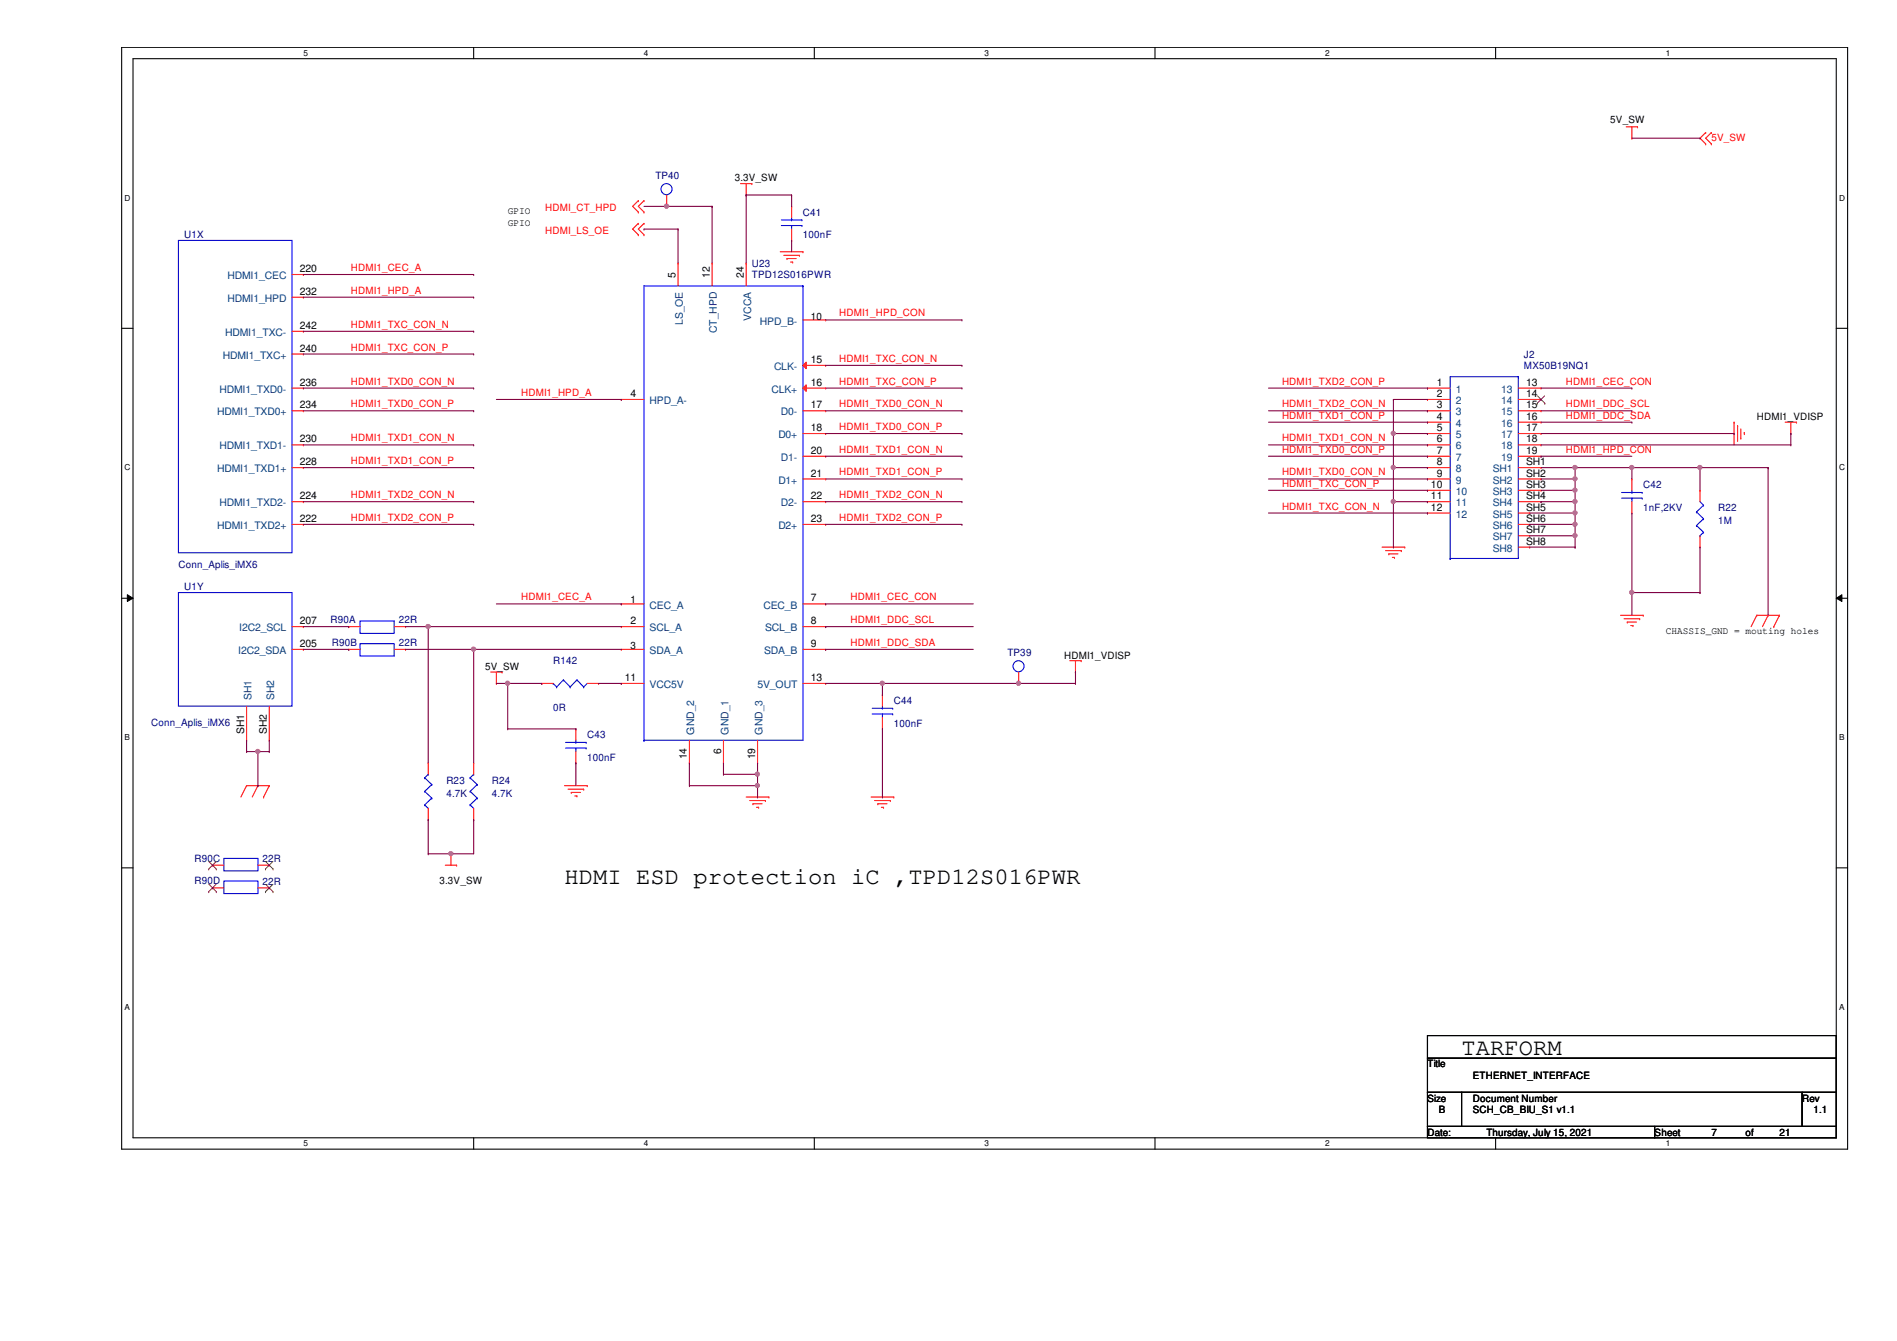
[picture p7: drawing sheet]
<svg xmlns="http://www.w3.org/2000/svg" width="297mm" height="210mm" viewBox="0 0 297 210" stroke-linecap="round" stroke-linejoin="round" font-family="sans-serif">
<path d="M19.1 7.4h270.2v172.5h-270.2zM20.8 9.2h266.7v168.9h-266.7z" fill="none" stroke="#000" stroke-width=".17"/>
<g fill="#fff">
<path d="M47.5 7.6h.7v1.4h-.7z"/>
<path d="M47.5 178.3h.7v1.4h-.7z"/>
</g>
<path d="M74.2 7.4v1.8M74.2 178.1v1.8" fill="none" stroke="#000" stroke-width=".17"/>
<g fill="#fff">
<path d="M100.8 7.6h.7v1.4h-.7z"/>
<path d="M100.8 178.3h.7v1.4h-.7z"/>
</g>
<path d="M127.5 7.4v1.8M127.5 178.1v1.8" fill="none" stroke="#000" stroke-width=".17"/>
<g fill="#fff">
<path d="M154.2 7.6h.7v1.4h-.7z"/>
<path d="M154.2 178.3h.7v1.4h-.7z"/>
</g>
<path d="M180.8 7.4v1.8M180.8 178.1v1.8" fill="none" stroke="#000" stroke-width=".17"/>
<g fill="#fff">
<path d="M207.5 7.6h.7v1.4h-.7z"/>
<path d="M207.5 178.3h.7v1.4h-.7z"/>
</g>
<path d="M234.2 7.4v1.8M234.2 178.1v1.8" fill="none" stroke="#000" stroke-width=".17"/>
<g fill="#fff">
<path d="M260.9 7.6h.6v1.4h-.6z"/>
<path d="M260.9 178.3h.6v1.4h-.6z"/>
<path d="M19.5 30.3h.9v1.4h-.9z"/>
<path d="M288 30.3h.9v1.4h-.9z"/>
<path d="M19.5 72.5h.9v1.4h-.9z"/>
<path d="M288 72.5h.9v1.4h-.9z"/>
</g>
<path d="M19.1 51.4h1.7M287.5 51.4h1.8" fill="none" stroke="#000" stroke-width=".17"/>
<g fill="#fff">
<path d="M19.5 114.7h.8v1.4h-.8z"/>
<path d="M288 114.7h.8v1.4h-.8z"/>
</g>
<path d="M19.1 93.6h1.7M287.5 93.6h1.8" fill="none" stroke="#000" stroke-width=".17"/>
<path d="M19.9 93.1l.9 .5-.9 .5zM287.5 93.6l.9-.5v1z" fill="#000"/>
<path d="M19.9 93.1l.9 .5-.9 .5zM287.5 93.6l.9-.5v1z" fill="none" stroke="#000" stroke-width=".16"/>
<g fill="#fff">
<path d="M19.5 156.9h.8v1.4h-.8z"/>
<path d="M288 156.9h.8v1.4h-.8z"/>
</g>
<path d="M19.1 135.8h1.7M287.5 135.8h1.8M223.5 162.1h64v3.6h-64zM223.5 165.6h64v5.4h-64zM223.5 171h5.4v5.3h-5.4zM223.5 176.3h35.6v1.8h-35.6zM228.9 171h53.3v5.3h-53.3zM259.1 176.3h28.4v1.8h-28.4zM282.2 171h5.3v5.3h-5.3z" fill="none" stroke="#000" stroke-width=".17"/>
<g fill="none" stroke="#f00" stroke-width=".17">
<path d="M254.6 19.9h1.8M255.5 19.9v1.7M256.4 19.9h.1M99.9 31.4h.1M99.9 33.2h.1M99.9 35h.1M99.9 36.7h.1M99.9 31.4l-.8 .9 .8 .9M99.9 35l-.8 .9 .8 .8M100.8 31.4h.1M100.8 33.2h.1M100.8 35h.1"/>
<path d="M100.8 36.7h.1M100.8 31.4l-.9 .9 .9 .9M100.8 35l-.9 .9 .9 .8M116 28.7h1.7M116.8 30.5h.1M116.8 28.7v1.8M117.7 28.7h.1M122.2 39.4h3.5M122.7 40h2.5M125.2 40h.1M125.7 39.4h.1M255.5 21.6h.1"/>
<path d="M267.1 20.7h.1M267.1 22.5h.1M267.1 20.7l-.9 .9 .9 .9M268 22.5h.1M268 20.7h.1M268 20.7l-.9 .9 .9 .9M106.2 41.2h.1M106.2 41.2v3.5M111.5 41.2h.1M111.5 41.2v3.5M116.8 41.2h.1M116.8 41.2v3.5"/>
<path d="M123.2 40.5h.1M123.2 40.5h1.5M123.8 41h.3M124.1 41h.1M125.7 50.1h3.6M129.3 50.1h.1M97.3 62.5h.1M97.3 62.5h3.5M125.7 78.5h3.6M125.7 75h3.6M125.7 71.4h3.6M125.7 67.9h3.6"/>
<path d="M125.7 64.3h3.6M129.3 78.5h.1M129.3 75h.1M129.3 71.4h.1M129.3 67.9h.1M129.3 64.3h.1M271.5 66.1h.1M271.5 66.1v3.5M272.1 66.6h.1M272.1 66.6v2.5M272.6 68.6h.1M272.6 67.1v1.5"/>
<path d="M273.1 67.7h.1M273.1 67.7v.3M279.5 66.1h1.8M280.4 67.9h.1M280.4 66.1v1.8M281.3 66.1h.1M97.3 94.5h.1M97.3 98.1h.1M97.3 94.5h3.5M97.3 98.1h3.5M125.7 94.5h3.6M125.7 98.1h3.6"/>
<path d="M125.7 82.1h3.6M129.3 94.5h.1M129.3 98.1h.1M129.3 82.1h.1M216.4 85.6h3.6M217 86.2h2.4M217.5 86.7h.1M217.5 86.7h1.4M218 87.2h.4M218.4 87.2h.1M219.4 86.2h.1M220 85.6h.1"/>
<path d="M253.7 96.3h3.6M254.3 96.9h2.5M254.8 97.4h.1M254.8 97.4h1.4M255.4 97.9h.3M255.7 97.9h.1M256.8 96.9h.1M257.3 96.3h.1M275.1 96.3h.1M275.1 96.3h3.5M275.1 96.3l-.9 1.8M276.9 96.3h.1"/>
<path d="M276.9 96.3l-.9 1.8M277.7 98.1h.1M278.6 96.3h.1M278.6 96.3l-.9 1.8M74.2 119.4h.1M74.2 119.4v1.8M76.8 105.2h1.8M77.7 107h.1M77.7 105.2v1.8M78.6 105.2h.1M97.3 101.6h.1M97.3 107h.1"/>
<path d="M97.3 101.6h3.5M97.3 107h3.5M113.3 119.4h.1M113.3 115.9v3.5M118.6 119.4h.1M118.6 115.9v3.5M125.7 101.6h3.6M129.3 101.6h.1M167.5 103.4h1.8M168.4 105.2h.1M168.4 103.4v1.8M169.3 103.4h.1"/>
<path d="M38.6 123h.1M38.6 123h3.6M38.6 123l-.9 1.8M40.4 123h.1M40.4 123l-.9 1.8M41.3 124.8h.1M42.2 123h.1M42.2 123l-.9 1.8M69.7 135.4h1.8M70.6 133.6h.1M70.6 133.6v1.8M71.5 135.4h.1"/>
<path d="M74.2 128.3h.1M74.2 126.5v1.8M88.4 123h3.5M88.9 123.5h2.5M89.5 124h.1M89.5 124h1.4M90 124.6h.3M90.3 124.6h.1M91.4 123.5h.1M91.9 123h.1M116.8 124.8h3.6M117.4 125.3h2.4"/>
<path d="M117.9 125.8h.1M117.9 125.8h1.4M118.4 126.4h.4M118.8 126.4h.1M119.8 125.3h.1M120.4 124.8h.1M136.4 124.8h3.6M136.9 125.3h2.5M137.5 125.8h.1M137.5 125.8h1.4M138 126.4h.3M138.3 126.4h.1"/>
<path d="M139.4 125.3h.1M140 124.8h.1"/>
</g>
<g fill="none" stroke="#00f" stroke-width=".17">
<path d="M125.7 44.7h.1M125.7 44.7h-24.9v71.2M125.7 44.7v71.2h-24.9M100.8 115.9h.1M73.6 126h.1M73.6 123.9h.1M73.6 121.8h.1M73.6 126l.6 .5M73.6 123.9l1.1 1M73.6 121.8l1.1 1M74.2 121.2h.1M74.2 121.2l-.6 .6"/>
<path d="M74.7 124.9h.1M74.7 122.8h.1M74.7 124.9l-1.1 1.1M74.7 122.8l-1.1 1.1"/>
</g>
<path d="M126.2 60.2v1.1l-.5-.6z" fill="#f00"/>
<path d="M125.7 60.7h3.6M126.2 60.2v1.1l-.5-.6zM129.3 60.7h.1" fill="none" stroke="#f00" stroke-width=".17"/>
<path d="M125.7 57.2l.5-.5v1z" fill="#f00"/>
<g fill="none" stroke="#f00" stroke-width=".17">
<path d="M104.4 32.3h.1M104.4 30.5v1.8M124 32.3h.1M124 37.6h.1M124 32.3v1.8M124 35.9v1.7M45.7 43h1.8M45.7 46.5h1.8M45.7 55.4h1.8M45.7 51.9h1.8M47.5 43h.1M47.5 46.5h.1"/>
<path d="M47.5 55.4h.1M47.5 51.9h.1M125.7 57.2l.5-.5v1zM125.7 57.2h3.6M129.3 57.2h.1M45.7 60.7h1.8M45.7 64.3h1.8M45.7 69.6h1.8M45.7 73.2h1.8M45.7 78.5h1.8M47.5 78.5h.1M47.5 73.2h.1"/>
<path d="M47.5 69.6h.1M47.5 64.3h.1M47.5 60.7h.1M223.5 60.7h.1M223.5 62.5h.1M223.5 64.3h.1M223.5 66.1h.1M223.5 67.9h.1M223.5 69.6h.1M223.5 71.4h.1M223.5 73.2h.1M223.5 75h.1"/>
<path d="M223.5 76.7h.1M223.5 78.5h.1M223.5 60.7h3.6M223.5 62.5h3.6M223.5 64.3h3.6M223.5 66.1h3.6M223.5 67.9h3.6M223.5 69.6h3.6M223.5 71.4h3.6M223.5 73.2h3.6M223.5 75h3.6M223.5 76.7h3.6"/>
<path d="M223.5 78.5h3.6M237.7 60.7h3.6M237.7 62.5h3.6M237.7 64.3h3.6M237.7 66.1h3.6M237.7 67.9h3.6M237.7 69.6h3.6M237.7 71.4h3.6M237.7 73.2h3.6M237.7 75h3.6M237.7 76.7h3.6M237.7 78.5h3.6"/>
<path d="M241.3 60.7h.1M241.3 62.5h.1M241.3 64.3h.1M241.3 66.1h.1M241.3 67.9h.1M241.3 69.6h.1M241.3 71.4h.1M241.3 73.2h.1M241.3 75h.1M241.3 76.7h.1M241.3 78.5h.1M255.5 75h.1"/>
<path d="M255.5 75v1.7M255.5 78.5v1.8M266.2 76.7h.1M266.2 76.7v1.8M45.7 82.1h1.8M45.7 98.1h1.8M47.5 98.1h.1M47.5 82.1h.1M54.6 98.1h.1M54.6 98.1h1.8M61.7 98.1h1.8M63.5 98.1h.1"/>
<path d="M223.5 80.3h.1M223.5 80.3h3.6M237.7 80.3h1.8M237.7 82.1h1.8M237.7 83.9h1.8M237.7 85.6h1.8M239.5 80.3h.1M239.5 82.1h.1M239.5 83.9h.1M239.5 85.6h.1M255.5 80.3h.1M266.2 85.6h.1"/>
<path d="M266.2 83.9v1.7M38.6 115.9h.1M38.6 110.5v5.4M42.2 115.9h.1M42.2 110.5v5.4M45.7 101.6h1.8M47.5 101.6h.1M54.6 101.6h.1M54.6 101.6h1.8M61.7 101.6h1.8M63.5 101.6h.1M67.1 119.4h.1"/>
<path d="M67.1 119.4v1.8M84.8 107h.1M84.8 107h1.8M90.2 114.1h.1M90.2 119.4h.1M90.2 114.1v1.8M90.2 117.6v1.8M91.9 107h1.8M93.7 107h.1M108 119.4h.1M108 115.9v3.5M125.7 107h3.6"/>
<path d="M129.3 107h.1M138.2 108.8h.1M138.2 114.1h.1M138.2 108.8v1.7M138.2 112.3v1.8M159.5 107h.1M159.5 105.2v1.8M33.3 139h.1M33.3 135.4h.1M33.3 139h1.8M33.3 135.4h1.8M40.4 139h1.8"/>
<path d="M40.4 135.4h1.8M42.2 139h.1M42.2 135.4h.1M67.1 128.3h.1M67.1 126.5v1.8"/>
</g>
<g fill="none" stroke="#00f" stroke-width=".17">
<path d="M27.9 37.6h17.8v48.9h-17.8zM122.3 35.3h3.3M122.3 34.4h3.3M124 34.4h.1M124 35.3h.1M124 34.1v.3M124 35.3v.6M125.6 35.3h.1M125.6 34.4h.1M237.7 59h.1M237.7 59h-10.6v28.4M237.7 59v28.4h-10.6"/>
<path d="M253.9 78h3.2M253.9 77.1h3.2M255.5 77.1h.1M255.5 78h.1M255.5 76.7v.4M255.5 78v.5M257.1 78h.1M257.1 77.1h.1M266.2 78.5l.5 .6M266.7 79.1h.1M266.7 79.1l-1.1 1M27.9 92.8h17.8v17.7h-17.8z"/>
<path d="M56.4 97.2h5.3v1.9h-5.3zM227.1 87.4h.1M265.6 80.1h.1M265.6 82.3h.1M265.6 80.1l1.1 1.1M265.6 82.3l1.1 1M266.2 83.9h.1M266.7 81.2h.1M266.7 83.3h.1M266.7 81.2l-1.1 1.1M266.7 83.3l-.5 .6M56.4 100.8h5.3v1.9h-5.3z"/>
<path d="M86.6 107h.1M86.6 107l.6 .5M87.2 107.5h.1M88.2 106.4h.1M88.2 106.4l1.1 1.1M88.2 106.4l-1 1.1M88.6 117.1h3.2M88.6 116.2h3.2M89.3 107.5h.1M90.2 116.2h.1M90.2 117.1h.1M90.2 115.9v.3"/>
<path d="M90.2 117.1v.5M90.3 106.4h.1M90.3 106.4l1.1 1.1M90.3 106.4l-1 1.1M91.4 107.5h.1M91.8 117.1h.1M91.8 116.2h.1M91.9 107l-.5 .5M136.6 111.8h3.2M136.6 110.9h3.2M138.2 110.9h.1M138.2 111.8h.1"/>
<path d="M138.2 110.5v.4M138.2 111.8v.5M139.8 111.8h.1M139.8 110.9h.1M35.1 137.9h5.3v2h-5.3zM35.1 134.4h5.3v1.9h-5.3zM66.5 126h.1M66.5 123.9h.1M66.5 121.8h.1M66.5 126l.6 .5M66.5 123.9l1.1 1M66.5 121.8l1.1 1"/>
<path d="M67.1 121.2h.1M67.1 121.2l-.6 .6M67.6 124.9h.1M67.6 122.8h.1M67.6 124.9l-1.1 1.1M67.6 122.8l-1.1 1.1"/>
<circle cx="104.4" cy="29.6" r=".87"/>
<circle cx="159.5" cy="104.3" r=".87"/>
</g>
<g fill="none" stroke="#804000" stroke-width=".16">
<path d="M240.7 63.1h.1M240.7 62l1.2 1.1M241.9 62l-1.2 1.1M241.9 63.1h.1M32.7 139.6h.1M32.7 136h.1M32.7 138.4l1.2 1.2M32.7 134.9l1.2 1.1M33.8 138.4l-1.1 1.2M33.8 134.9l-1.1 1.1M33.9 139.6h.1M33.9 136h.1"/>
<path d="M41.6 139.6h.1M41.6 136h.1M41.6 138.4l1.2 1.2M41.6 134.9l1.2 1.1M42.7 138.4l-1.1 1.2M42.7 134.9l-1.1 1.1M42.8 139.6h.1M42.8 136h.1"/>
</g>
<g fill="none" stroke="#800040" stroke-width=".17">
<path d="M47.5 51.9h26.7M47.5 55.4h26.7M47.5 43h26.7M74.2 51.9h.1M74.2 55.4h.1M74.2 43h.1M129.3 57.2h21.3M150.6 57.2h.1M47.5 60.7h26.7M47.5 64.3h26.7M47.5 78.5h26.7M47.5 69.6h26.7"/>
<path d="M47.5 73.2h26.7M74.2 60.7h.1M74.2 64.3h.1M74.2 69.6h.1M74.2 73.2h.1M74.2 78.5h.1M77.7 62.5h19.6M97.3 62.5h.1M129.3 60.7h21.3M129.3 64.3h21.3M129.3 67.9h21.3M129.3 71.4h21.3"/>
<path d="M129.3 75h21.3M129.3 78.5h21.3M150.6 60.7h.1M150.6 64.3h.1M150.6 67.9h.1M150.6 71.4h.1M150.6 75h.1M150.6 78.5h.1M198.6 60.7h24.9M198.6 64.3h24.9M198.6 71.4h24.9M198.6 75h24.9"/>
<path d="M198.6 69.6h24.9M198.6 66.1h24.9M198.6 76.7h24.9M218.2 62.5h.1M218.2 67.9h.1M218.2 67.9h5.3M218.2 62.5h5.3M218.2 62.5v5.4M223.5 60.7h.1M223.5 64.3h.1M223.5 66.1h.1M223.5 69.6h.1"/>
<path d="M223.5 71.4h.1M223.5 75h.1M223.5 76.7h.1M223.5 67.9h.1M47.5 98.1h7.1M47.5 82.1h26.7M54.6 98.1h.1M74.2 82.1h.1M77.7 94.5h19.6M97.3 94.5h.1M129.3 82.1h21.3M150.6 82.1h.1"/>
<path d="M198.6 80.3h24.9M223.5 80.3h.1M47.5 101.6h7.1M54.6 101.6h.1"/>
</g>
<circle cx="218.2" cy="67.8" r=".32" fill="#f0f"/>
<circle cx="218.2" cy="67.8" r=".32" fill="none" stroke="#f0f" stroke-width=".17"/>
<path d="M218.2 73.2h.1M218.2 67.9v5.3M218.2 73.2h5.3M223.5 73.2h.1" fill="none" stroke="#800040" stroke-width=".17"/>
<circle cx="218.2" cy="73.2" r=".32" fill="#f0f"/>
<circle cx="218.2" cy="73.2" r=".32" fill="none" stroke="#f0f" stroke-width=".17"/>
<path d="M218.2 78.5h.1M218.2 73.2v5.3M218.2 78.5h5.3M223.5 78.5h.1" fill="none" stroke="#800040" stroke-width=".17"/>
<circle cx="218.2" cy="78.5" r=".32" fill="#f0f"/>
<circle cx="218.2" cy="78.5" r=".32" fill="none" stroke="#f0f" stroke-width=".17"/>
<path d="M218.2 78.5v7.1M218.2 85.6h.1M108 119.4v3.6M118.6 119.4v1.8M108 123h.1M108 123h10.6M118.6 123h.1M118.6 121.2h.1" fill="none" stroke="#800040" stroke-width=".17"/>
<circle cx="118.6" cy="121.2" r=".32" fill="#f0f"/>
<circle cx="118.6" cy="121.2" r=".32" fill="none" stroke="#f0f" stroke-width=".17"/>
<path d="M113.3 119.4v1.8M113.3 121.2h.1M113.3 121.2h5.3M118.6 121.2h.1M118.6 123h.1M118.6 121.2v1.8" fill="none" stroke="#800040" stroke-width=".17"/>
<circle cx="118.6" cy="123" r=".32" fill="#f0f"/>
<circle cx="118.6" cy="123" r=".32" fill="none" stroke="#f0f" stroke-width=".17"/>
<g fill="none" stroke="#800040" stroke-width=".17">
<path d="M241.3 78.5h.1M241.3 64.3h14.2M241.3 66.1h14.2M241.3 78.5h5.3M241.3 76.7h5.3M241.3 75h5.3M246.6 76.7h.1M246.6 78.5h.1M246.6 75h.1M246.6 75v3.5M255.5 64.3h.1M255.5 66.1h.1"/>
<path d="M129.3 98.1h.1M129.3 94.5h.1M129.3 98.1h23.1M129.3 94.5h23.1M129.3 101.6h.1M129.3 101.6h23.1M118.6 124.8h.1M118.6 123v1.8"/>
</g>
<circle cx="246.6" cy="76.7" r=".32" fill="#f0f"/>
<circle cx="246.6" cy="76.7" r=".32" fill="none" stroke="#f0f" stroke-width=".17"/>
<path d="M241.3 73.2h5.3M246.6 73.2h.1M246.6 75h.1M246.6 73.2v1.8" fill="none" stroke="#800040" stroke-width=".17"/>
<circle cx="246.6" cy="73.2" r=".32" fill="#f0f"/>
<circle cx="246.6" cy="73.2" r=".32" fill="none" stroke="#f0f" stroke-width=".17"/>
<circle cx="246.6" cy="74.9" r=".32" fill="#f0f"/>
<circle cx="246.6" cy="74.9" r=".32" fill="none" stroke="#f0f" stroke-width=".17"/>
<path d="M241.3 67.9h30.2M241.3 60.7h14.2M255.5 73.2h.1M255.5 60.7h.1M255.5 73.2v1.8M255.5 73.2h10.7M266.2 73.2h.1M271.5 67.9h.1" fill="none" stroke="#800040" stroke-width=".17"/>
<circle cx="255.5" cy="73.2" r=".32" fill="#f0f"/>
<circle cx="255.5" cy="73.2" r=".32" fill="none" stroke="#f0f" stroke-width=".17"/>
<circle cx="266.2" cy="73.2" r=".32" fill="#f0f"/>
<circle cx="266.2" cy="73.2" r=".32" fill="none" stroke="#f0f" stroke-width=".17"/>
<path d="M255.5 92.8h.1M255.5 80.3v16M255.5 92.8h10.7M266.2 92.8h.1M266.2 85.6v7.2" fill="none" stroke="#800040" stroke-width=".17"/>
<circle cx="255.5" cy="92.7" r=".32" fill="#f0f"/>
<circle cx="255.5" cy="92.7" r=".32" fill="none" stroke="#f0f" stroke-width=".17"/>
<path d="M241.3 71.4h.1M241.3 71.4h14.2M246.6 73.2h.1M246.6 73.2h8.9M276.9 73.2h.1M276.9 73.2v23.1M129.3 107h30.2M138.2 107h.1M138.2 108.8h.1M138.2 107v1.8M159.5 107h.1" fill="none" stroke="#800040" stroke-width=".17"/>
<circle cx="138.2" cy="106.9" r=".32" fill="#f0f"/>
<circle cx="138.2" cy="106.9" r=".32" fill="none" stroke="#f0f" stroke-width=".17"/>
<circle cx="159.5" cy="106.9" r=".32" fill="#f0f"/>
<circle cx="159.5" cy="106.9" r=".32" fill="none" stroke="#f0f" stroke-width=".17"/>
<g fill="none" stroke="#800040" stroke-width=".17">
<path d="M100.8 35.9h.1M100.8 35.9h5.4M100.8 32.3h3.6M104.4 32.3h.1M106.2 35.9h.1M106.2 35.9v5.3M111.5 32.3h.1M111.5 32.3v8.9M116.8 30.5h.1M116.8 30.5v10.7M116.8 30.5h7.2M124 30.5h.1"/>
<path d="M124 37.6h.1M124 30.5v1.8M124 37.6v1.8M47.5 46.5h26.7M74.2 46.5h.1M241.3 69.6h39.1M266.2 73.2h.1M266.2 73.2v3.5M266.2 73.2h10.7M276.9 73.2h.1M280.4 69.6h.1M280.4 67.9h.1"/>
<path d="M280.4 67.9v1.7M90.2 119.4h.1M90.2 119.4v3.6M138.2 114.1v10.7M67.1 128.3h.1M67.1 133.6h.1M67.1 128.3v5.3M67.1 133.6h3.5M138.2 124.8h.1"/>
</g>
<circle cx="70.6" cy="133.6" r=".32" fill="#f0f"/>
<circle cx="70.6" cy="133.6" r=".32" fill="none" stroke="#f0f" stroke-width=".17"/>
<path d="M67.1 98.1h.1M67.1 98.1v21.3M67.1 98.1h30.2M74.2 101.6h.1M74.2 101.6v17.8M70.6 133.6h.1M74.2 128.3h.1M74.2 128.3v5.3h-3.6" fill="none" stroke="#800040" stroke-width=".17"/>
<circle cx="67" cy="98.1" r=".32" fill="#f0f"/>
<circle cx="67" cy="98.1" r=".32" fill="none" stroke="#f0f" stroke-width=".17"/>
<path d="M74.2 101.6h.1M74.2 101.6h23.1" fill="none" stroke="#800040" stroke-width=".17"/>
<circle cx="74.1" cy="101.6" r=".32" fill="#f0f"/>
<circle cx="74.1" cy="101.6" r=".32" fill="none" stroke="#f0f" stroke-width=".17"/>
<path d="M104.4 32.3h7.1M111.5 32.3h.1M129.3 50.1h21.3M150.6 50.1h.1M63.5 98.1h3.6M67.1 98.1h.1M63.5 101.6h10.7M74.2 101.6h.1M159.5 107h8.9M168.4 107h.1" fill="none" stroke="#800040" stroke-width=".17"/>
<circle cx="104.4" cy="32.3" r=".32" fill="#f0f"/>
<circle cx="104.4" cy="32.3" r=".32" fill="none" stroke="#f0f" stroke-width=".17"/>
<path d="M246.6 78.5v1.8M239.5 85.6h7.1M246.6 85.6h.1M246.6 80.3h.1M93.7 107h3.6M97.3 107h.1" fill="none" stroke="#800040" stroke-width=".17"/>
<circle cx="246.6" cy="78.5" r=".32" fill="#f0f"/>
<circle cx="246.6" cy="78.5" r=".32" fill="none" stroke="#f0f" stroke-width=".17"/>
<path d="M239.5 80.3h7.1M246.6 80.3h.1M246.6 82.1h.1M246.6 80.3v1.8" fill="none" stroke="#800040" stroke-width=".17"/>
<circle cx="246.6" cy="80.3" r=".32" fill="#f0f"/>
<circle cx="246.6" cy="80.3" r=".32" fill="none" stroke="#f0f" stroke-width=".17"/>
<path d="M239.5 82.1h7.1M246.6 82.1h.1" fill="none" stroke="#800040" stroke-width=".17"/>
<circle cx="246.6" cy="82.1" r=".32" fill="#f0f"/>
<circle cx="246.6" cy="82.1" r=".32" fill="none" stroke="#f0f" stroke-width=".17"/>
<path d="M239.5 83.9h7.1M246.6 83.9h.1M246.6 85.6h.1M246.6 82.1v3.5" fill="none" stroke="#800040" stroke-width=".17"/>
<circle cx="246.6" cy="83.8" r=".32" fill="#f0f"/>
<circle cx="246.6" cy="83.8" r=".32" fill="none" stroke="#f0f" stroke-width=".17"/>
<path d="M38.6 117.6h.1M38.6 115.9v1.7M38.6 117.6h1.8M40.4 117.6h.1M40.4 117.6v5.4M40.4 123h.1" fill="none" stroke="#800040" stroke-width=".17"/>
<circle cx="40.4" cy="117.6" r=".32" fill="#f0f"/>
<circle cx="40.4" cy="117.6" r=".32" fill="none" stroke="#f0f" stroke-width=".17"/>
<g fill="none" stroke="#800040" stroke-width=".17">
<path d="M255.5 21.6h10.7M266.2 21.6h.1M40.4 117.6h.1M40.4 117.6h1.8M42.2 117.6h.1M42.2 115.9v1.7M77.7 107h7.1M79.5 107h.1M79.5 114.1h.1M79.5 107v7.1M79.5 114.1h10.7M84.8 107h.1"/>
<path d="M90.2 114.1h.1"/>
</g>
<circle cx="79.5" cy="106.9" r=".32" fill="#f0f"/>
<circle cx="79.5" cy="106.9" r=".32" fill="none" stroke="#f0f" stroke-width=".17"/>
<path d="M168.4 105.2h.1M168.4 105.2v1.8" fill="none" stroke="#800040" stroke-width=".17"/>
<circle cx="218.2" cy="67.8" r=".32" fill="#f0f"/>
<circle cx="218.2" cy="67.8" r=".32" fill="none" stroke="#f0f" stroke-width=".17"/>
<circle cx="218.2" cy="73.2" r=".32" fill="#f0f"/>
<circle cx="218.2" cy="73.2" r=".32" fill="none" stroke="#f0f" stroke-width=".17"/>
<circle cx="218.2" cy="78.5" r=".32" fill="#f0f"/>
<circle cx="218.2" cy="78.5" r=".32" fill="none" stroke="#f0f" stroke-width=".17"/>
<circle cx="118.6" cy="121.2" r=".32" fill="#f0f"/>
<circle cx="118.6" cy="121.2" r=".32" fill="none" stroke="#f0f" stroke-width=".17"/>
<circle cx="118.6" cy="123" r=".32" fill="#f0f"/>
<circle cx="118.6" cy="123" r=".32" fill="none" stroke="#f0f" stroke-width=".17"/>
<circle cx="246.6" cy="76.7" r=".32" fill="#f0f"/>
<circle cx="246.6" cy="76.7" r=".32" fill="none" stroke="#f0f" stroke-width=".17"/>
<circle cx="246.6" cy="73.2" r=".32" fill="#f0f"/>
<circle cx="246.6" cy="73.2" r=".32" fill="none" stroke="#f0f" stroke-width=".17"/>
<circle cx="246.6" cy="74.9" r=".32" fill="#f0f"/>
<circle cx="246.6" cy="74.9" r=".32" fill="none" stroke="#f0f" stroke-width=".17"/>
<circle cx="255.5" cy="73.2" r=".32" fill="#f0f"/>
<circle cx="255.5" cy="73.2" r=".32" fill="none" stroke="#f0f" stroke-width=".17"/>
<circle cx="266.2" cy="73.2" r=".32" fill="#f0f"/>
<circle cx="266.2" cy="73.2" r=".32" fill="none" stroke="#f0f" stroke-width=".17"/>
<circle cx="255.5" cy="92.7" r=".32" fill="#f0f"/>
<circle cx="255.5" cy="92.7" r=".32" fill="none" stroke="#f0f" stroke-width=".17"/>
<circle cx="138.2" cy="106.9" r=".32" fill="#f0f"/>
<circle cx="138.2" cy="106.9" r=".32" fill="none" stroke="#f0f" stroke-width=".17"/>
<circle cx="159.5" cy="106.9" r=".32" fill="#f0f"/>
<circle cx="159.5" cy="106.9" r=".32" fill="none" stroke="#f0f" stroke-width=".17"/>
<circle cx="70.6" cy="133.6" r=".32" fill="#f0f"/>
<circle cx="70.6" cy="133.6" r=".32" fill="none" stroke="#f0f" stroke-width=".17"/>
<circle cx="67" cy="98.1" r=".32" fill="#f0f"/>
<circle cx="67" cy="98.1" r=".32" fill="none" stroke="#f0f" stroke-width=".17"/>
<circle cx="74.1" cy="101.6" r=".32" fill="#f0f"/>
<circle cx="74.1" cy="101.6" r=".32" fill="none" stroke="#f0f" stroke-width=".17"/>
<circle cx="104.4" cy="32.3" r=".32" fill="#f0f"/>
<circle cx="104.4" cy="32.3" r=".32" fill="none" stroke="#f0f" stroke-width=".17"/>
<circle cx="246.6" cy="78.5" r=".32" fill="#f0f"/>
<circle cx="246.6" cy="78.5" r=".32" fill="none" stroke="#f0f" stroke-width=".17"/>
<circle cx="246.6" cy="80.3" r=".32" fill="#f0f"/>
<circle cx="246.6" cy="80.3" r=".32" fill="none" stroke="#f0f" stroke-width=".17"/>
<circle cx="246.6" cy="82.1" r=".32" fill="#f0f"/>
<circle cx="246.6" cy="82.1" r=".32" fill="none" stroke="#f0f" stroke-width=".17"/>
<circle cx="246.6" cy="83.8" r=".32" fill="#f0f"/>
<circle cx="246.6" cy="83.8" r=".32" fill="none" stroke="#f0f" stroke-width=".17"/>
<circle cx="40.4" cy="117.6" r=".32" fill="#f0f"/>
<circle cx="40.4" cy="117.6" r=".32" fill="none" stroke="#f0f" stroke-width=".17"/>
<circle cx="79.5" cy="106.9" r=".32" fill="#f0f"/>
<circle cx="79.5" cy="106.9" r=".32" fill="none" stroke="#f0f" stroke-width=".17"/>
<g font-size="3.7">
<text x="88.4" y="138.4">HDMI ESD protection iC ,TPD12S016PWR</text>
<text x="228.9" y="165.1">TARFORM</text>
</g>
<g font-size="1.6">
<text x="252.1" y="19.2">5V_SW</text>
<text x="115.1" y="28.4">3.3V_SW</text>
<text x="79.5" y="33.5">GPIO</text>
<text x="79.5" y="35.3">GPIO</text>
<text x="46.9" y="42.6">220</text>
<text x="46.9" y="46.1">232</text>
<text x="105.8" y="43.5" transform="rotate(-90 105.8 43.5)">5</text>
<text x="111.1" y="43.5" transform="rotate(-90 111.1 43.5)">12</text>
<text x="116.5" y="43.5" transform="rotate(-90 116.5 43.5)">24</text>
<text x="46.9" y="51.5">242</text>
<text x="127" y="50.1">10</text>
<text x="46.9" y="55">240</text>
<text x="127" y="56.8">15</text>
<text x="46.9" y="63.9">234</text>
<text x="46.9" y="60.4">236</text>
<text x="98.7" y="62.1">4</text>
<text x="127" y="63.9">17</text>
<text x="127" y="60.4">16</text>
<text x="225" y="60.4">1</text>
<text x="225" y="62.1">2</text>
<text x="225" y="63.9">3</text>
<text x="225" y="65.7">4</text>
<text x="239" y="60.4">13</text>
<text x="239" y="62.1">14</text>
<text x="239" y="63.9">15</text>
<text x="239" y="65.7">16</text>
<text x="275.1" y="65.7">HDMI1_VDISP</text>
<text x="46.9" y="69.3">230</text>
<text x="127" y="71">20</text>
<text x="127" y="67.5">18</text>
<text x="225" y="67.5">5</text>
<text x="225" y="69.3">6</text>
<text x="225" y="71">7</text>
<text x="239" y="67.5">17</text>
<text x="239" y="69.3">18</text>
<text x="239" y="71">19</text>
<text x="46.9" y="72.8">228</text>
<text x="127" y="74.6">21</text>
<text x="224.1" y="76.4">10</text>
<text x="225" y="72.8">8</text>
<text x="225" y="74.6">9</text>
<text x="239" y="72.8">SH1</text>
<text x="239" y="74.6">SH2</text>
<text x="239" y="76.4">SH3</text>
<text x="46.9" y="81.7">222</text>
<text x="46.9" y="78.1">224</text>
<text x="127" y="81.7">23</text>
<text x="127" y="78.1">22</text>
<text x="224.1" y="78.1">11</text>
<text x="224.1" y="79.9">12</text>
<text x="239" y="78.1">SH4</text>
<text x="239" y="79.9">SH5</text>
<text x="239" y="81.7">SH6</text>
<text x="239" y="83.5">SH7</text>
<text x="239" y="85.3">SH8</text>
<text x="98.7" y="94.4">1</text>
<text x="127" y="94.1">7</text>
<text x="46.9" y="101.3">205</text>
<text x="46.9" y="97.7">207</text>
<text x="98.7" y="97.7">2</text>
<text x="98.7" y="101.6">3</text>
<text x="127" y="97.7">8</text>
<text x="127" y="101.3">9</text>
<text x="260.9" y="99.3">CHASSIS_GND = mouting holes</text>
<text x="75.9" y="104.9">5V_SW</text>
<text x="97.8" y="106.6">11</text>
<text x="127" y="106.6">13</text>
<text x="166.6" y="103.1">HDMI1_VDISP</text>
<text x="38.2" y="114.9" transform="rotate(-90 38.2 114.9)">SH1</text>
<text x="41.8" y="114.9" transform="rotate(-90 41.8 114.9)">SH2</text>
<text x="107.6" y="118.9" transform="rotate(-90 107.6 118.9)">14</text>
<text x="112.9" y="118" transform="rotate(-90 112.9 118)">6</text>
<text x="118.2" y="118.9" transform="rotate(-90 118.2 118.9)">19</text>
<text x="68.8" y="138.3">3.3V_SW</text>
<text x="223.5" y="167.1">Title</text>
<text x="223.5" y="172.4">Size</text>
<text x="230.6" y="172.4">Document Number</text>
<text x="230.6" y="168.9">ETHERNET_INTERFACE</text>
<text x="282.2" y="172.4">Rev</text>
<text x="223.5" y="177.8">Date:</text>
<text x="225.3" y="174.2">B</text>
<text x="230.6" y="174.2">SCH_CB_BIU_S1 v1.1</text>
<text x="232.7" y="177.8">Thursday, July 15, 2021</text>
<text x="259.1" y="177.8">Sheet</text>
<text x="268" y="177.8">7</text>
<text x="273.3" y="177.8">of</text>
<text x="278.6" y="177.8">21</text>
<text x="284" y="174.2">1.1</text>
</g>
<g font-size="1.6" fill="#f00">
<text x="268" y="22">5V_SW</text>
<text x="85.4" y="33">HDMI_CT_HPD</text>
<text x="85.4" y="36.6">HDMI_LS_OE</text>
<text x="54.9" y="42.4">HDMI1_CEC_A</text>
<text x="54.9" y="46">HDMI1_HPD_A</text>
<text x="54.9" y="51.3">HDMI1_TXC_CON_N</text>
<text x="131.4" y="49.5">HDMI1_HPD_CON</text>
<text x="54.9" y="54.9">HDMI1_TXC_CON_P</text>
<text x="131.4" y="56.6">HDMI1_TXC_CON_N</text>
<text x="54.9" y="60.2">HDMI1_TXD0_CON_N</text>
<text x="54.9" y="63.8">HDMI1_TXD0_CON_P</text>
<text x="81.6" y="62">HDMI1_HPD_A</text>
<text x="131.4" y="60.2">HDMI1_TXC_CON_P</text>
<text x="131.4" y="63.8">HDMI1_TXD0_CON_N</text>
<text x="200.7" y="60.2">HDMI1_TXD2_CON_P</text>
<text x="200.7" y="63.8">HDMI1_TXD2_CON_N</text>
<text x="200.7" y="65.5">HDMI1_TXD1_CON_P</text>
<text x="245.2" y="63.8">HDMI1_DDC_SCL</text>
<text x="245.2" y="65.5">HDMI1_DDC_SDA</text>
<text x="245.2" y="60.2">HDMI1_CEC_CON</text>
<text x="54.9" y="69.1">HDMI1_TXD1_CON_N</text>
<text x="131.4" y="67.3">HDMI1_TXD0_CON_P</text>
<text x="131.4" y="70.9">HDMI1_TXD1_CON_N</text>
<text x="200.7" y="69.1">HDMI1_TXD1_CON_N</text>
<text x="200.7" y="70.9">HDMI1_TXD0_CON_P</text>
<text x="245.2" y="70.9">HDMI1_HPD_CON</text>
<text x="54.9" y="72.6">HDMI1_TXD1_CON_P</text>
<text x="54.9" y="78">HDMI1_TXD2_CON_N</text>
<text x="131.4" y="74.4">HDMI1_TXD1_CON_P</text>
<text x="131.4" y="78">HDMI1_TXD2_CON_N</text>
<text x="200.7" y="74.4">HDMI1_TXD0_CON_N</text>
<text x="200.7" y="76.2">HDMI1_TXC_CON_P</text>
<text x="54.9" y="81.5">HDMI1_TXD2_CON_P</text>
<text x="131.4" y="81.5">HDMI1_TXD2_CON_P</text>
<text x="200.7" y="79.8">HDMI1_TXC_CON_N</text>
<text x="81.6" y="94">HDMI1_CEC_A</text>
<text x="133.2" y="94">HDMI1_CEC_CON</text>
<text x="133.2" y="97.5">HDMI1_DDC_SCL</text>
<text x="133.2" y="101.1">HDMI1_DDC_SDA</text>
</g>
<g font-size="1.6" fill="#000080">
<text x="102.6" y="28.1">TP40</text>
<text x="125.7" y="33.7">C41</text>
<text x="28.8" y="37.3">U1X</text>
<text x="117.7" y="41.7">U23</text>
<text x="125.7" y="37.3">100nF</text>
<text x="117.7" y="43.5">TPD12S016PWR</text>
<text x="238.6" y="56">J2</text>
<text x="238.6" y="57.7">MX50B19NQ1</text>
<text x="257.3" y="76.4">C42</text>
<text x="257.3" y="80">1nF,2KV</text>
<text x="269" y="80">R22</text>
<text x="269" y="82.1">1M</text>
<text x="27.9" y="88.9">Conn_Aplis_iMX6</text>
<text x="28.8" y="92.4">U1Y</text>
<text x="51.8" y="97.6">R90A</text>
<text x="51.9" y="101.1">R90B</text>
<text x="62.4" y="97.6">22R</text>
<text x="62.4" y="101.1">22R</text>
<text x="86.6" y="104">R142</text>
<text x="157.7" y="102.7">TP39</text>
<text x="23.7" y="113.6">Conn_Aplis_iMX6</text>
<text x="86.6" y="111.3">0R</text>
<text x="140" y="110.2">C44</text>
<text x="140" y="113.7">100nF</text>
<text x="91.9" y="115.5">C43</text>
<text x="91.9" y="119.1">100nF</text>
<text x="69.9" y="122.6">R23</text>
<text x="69.9" y="124.8">4.7K</text>
<text x="77" y="122.6">R24</text>
<text x="77" y="124.8">4.7K</text>
<text x="30.4" y="134.9">R90C</text>
<text x="41.1" y="134.9">22R</text>
<text x="30.4" y="138.3">R90D</text>
<text x="41.1" y="138.5">22R</text>
</g>
<g font-size="1.6" fill="#004080">
<text x="35.6" y="43.7">HDMI1_CEC</text>
<text x="35.6" y="47.2">HDMI1_HPD</text>
<text x="35.3" y="52.6">HDMI1_TXC-</text>
<text x="106.9" y="50.9" transform="rotate(-90 106.9 50.9)">LS_OE</text>
<text x="112.3" y="52.2" transform="rotate(-90 112.3 52.2)">CT_HPD</text>
<text x="117.6" y="50.2" transform="rotate(-90 117.6 50.2)">VCCA</text>
<text x="119" y="50.8">HPD_B-</text>
<text x="34.9" y="56.1">HDMI1_TXC+</text>
<text x="121.2" y="57.9">CLK-</text>
<text x="34" y="65">HDMI1_TXD0+</text>
<text x="34.4" y="61.5">HDMI1_TXD0-</text>
<text x="101.7" y="63.2">HPD_A-</text>
<text x="120.8" y="61.5">CLK+</text>
<text x="122.3" y="65">D0-</text>
<text x="228" y="61.5">1</text>
<text x="228" y="63.2">2</text>
<text x="228" y="65">3</text>
<text x="235.1" y="61.5">13</text>
<text x="235.1" y="63.2">14</text>
<text x="235.1" y="65">15</text>
<text x="34.4" y="70.4">HDMI1_TXD1-</text>
<text x="121.9" y="68.6">D0+</text>
<text x="228" y="66.8">4</text>
<text x="228" y="68.6">5</text>
<text x="228" y="70.4">6</text>
<text x="235.1" y="66.8">16</text>
<text x="235.1" y="68.6">17</text>
<text x="235.1" y="70.4">18</text>
<text x="34" y="73.9">HDMI1_TXD1+</text>
<text x="121.9" y="75.7">D1+</text>
<text x="122.3" y="72.1">D1-</text>
<text x="228" y="72.1">7</text>
<text x="228" y="73.9">8</text>
<text x="228" y="75.7">9</text>
<text x="228" y="77.5">10</text>
<text x="233.8" y="73.9">SH1</text>
<text x="233.8" y="75.7">SH2</text>
<text x="233.8" y="77.5">SH3</text>
<text x="235.1" y="72.1">19</text>
<text x="34" y="82.8">HDMI1_TXD2+</text>
<text x="34.4" y="79.2">HDMI1_TXD2-</text>
<text x="121.9" y="82.8">D2+</text>
<text x="122.3" y="79.2">D2-</text>
<text x="228" y="79.2">11</text>
<text x="228" y="81">12</text>
<text x="233.8" y="79.2">SH4</text>
<text x="233.8" y="81">SH5</text>
<text x="233.8" y="82.8">SH6</text>
<text x="233.8" y="84.6">SH7</text>
<text x="233.8" y="86.4">SH8</text>
<text x="101.7" y="95.2">CEC_A</text>
<text x="119.5" y="95.2">CEC_B</text>
<text x="37.5" y="98.8">I2C2_SCL</text>
<text x="101.7" y="98.8">SCL_A</text>
<text x="119.8" y="98.8">SCL_B</text>
<text x="37.3" y="102.4">I2C2_SDA</text>
<text x="101.7" y="102.4">SDA_A</text>
<text x="101.7" y="107.7">VCC5V</text>
<text x="118.6" y="107.7">5V_OUT</text>
<text x="119.6" y="102.4">SDA_B</text>
<text x="39.4" y="109.6" transform="rotate(-90 39.4 109.6)">SH1</text>
<text x="42.9" y="109.6" transform="rotate(-90 42.9 109.6)">SH2</text>
<text x="108.7" y="115" transform="rotate(-90 108.7 115)">GND_2</text>
<text x="114" y="115" transform="rotate(-90 114 115)">GND_1</text>
<text x="119.4" y="115" transform="rotate(-90 119.4 115)">GND_3</text>
</g>
<g font-size="1.3">
<text x="47.5" y="8.7">5</text>
<text x="100.8" y="8.7">4</text>
<text x="154.2" y="8.7">3</text>
<text x="207.5" y="8.7">2</text>
<text x="260.9" y="8.7">1</text>
<text x="19.5" y="31.4">D</text>
<text x="288" y="31.4">D</text>
<text x="19.5" y="73.6">C</text>
<text x="288" y="73.6">C</text>
<text x="19.5" y="115.9">B</text>
<text x="288" y="115.9">B</text>
<text x="19.5" y="158.1">A</text>
<text x="288" y="158.1">A</text>
<text x="47.5" y="179.4">5</text>
<text x="100.8" y="179.4">4</text>
<text x="154.2" y="179.4">3</text>
<text x="207.5" y="179.4">2</text>
<text x="260.9" y="179.4">1</text>
</g>
</svg>
